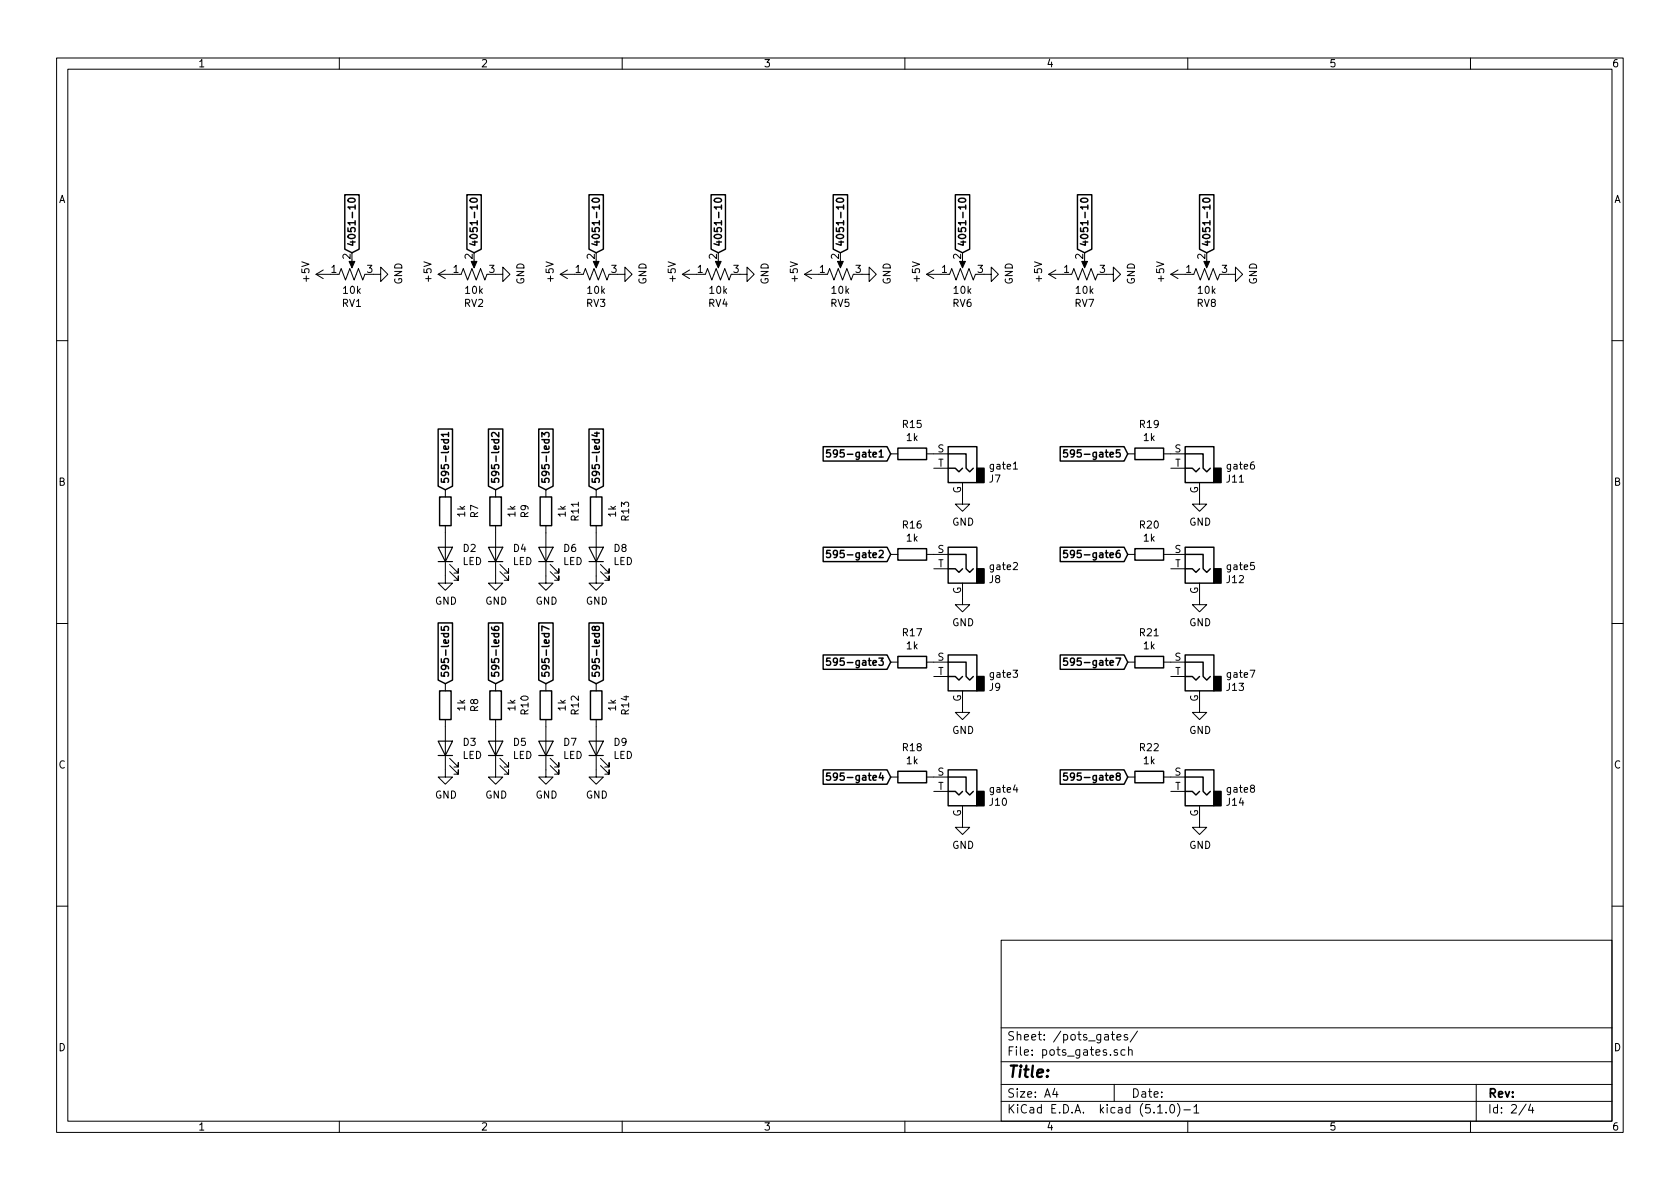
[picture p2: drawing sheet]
<svg xmlns="http://www.w3.org/2000/svg" width="297mm" height="210mm" viewBox="0 0 297 210" stroke-linecap="round" stroke-linejoin="round" font-family="sans-serif">
<g fill="none" stroke="#000" stroke-width=".18">
<path d="M10 10.3h277v189.9h-277zM12 12.2h273v186.1h-273zM60 10.3v1.9M110 10.3v1.9M160 10.3v1.9M210 10.3v1.9M260 10.3v1.9M55.9 48.5h2.5M55.9 48.5l1.2 .8M57.1 47.7l-1.2 .8M59.7 48.5h.2l.4-1 .8 2 .7-2 .8 2 .8-2 .7 2 .4-1M62.2 46v1"/>
<path d="M66 48.5h1.3v-1.3l1.3 1.3-1.3 1.3v-1.3M77.5 48.5h2.5M77.5 48.5l1.2 .8M78.7 47.7l-1.2 .8M81.3 48.5h.2l.4-1 .8 2 .7-2 .8 2 .8-2 .7 2 .4-1M83.8 46v1M87.6 48.5h1.3v-1.3l1.3 1.3-1.3 1.3v-1.3M99.1 48.5h2.5M99.1 48.5l1.2 .8M100.3 47.7l-1.2 .8M102.9 48.5h.2l.4-1 .8 2 .7-2 .8 2 .8-2 .7 2 .4-1M105.4 46v1"/>
<path d="M109.2 48.5h1.3v-1.3l1.3 1.3-1.3 1.3v-1.3M120.6 48.5h2.6M120.6 48.5l1.3 .8M121.9 47.7l-1.3 .8M124.5 48.5h.2l.4-1 .8 2 .7-2 .8 2 .7-2 .8 2 .4-1M127 46v1M130.8 48.5h1.3v-1.3l1.2 1.3-1.2 1.3v-1.3M142.2 48.5h2.6M142.2 48.5l1.3 .8M143.5 47.7l-1.3 .8M146 48.5h.3l.4-1 .7 2 .8-2 .8 2 .7-2 .8 2 .4-1M148.6 46v1"/>
<path d="M152.4 48.5h1.3v-1.3l1.2 1.3-1.2 1.3v-1.3M163.8 48.5h2.6M163.8 48.5l1.3 .8M165.1 47.7l-1.3 .8M167.6 48.5h.3l.4-1 .7 2 .8-2 .8 2 .7-2 .8 2 .4-1M170.2 46v1M174 48.5h1.3v-1.3l1.2 1.3-1.2 1.3v-1.3M185.4 48.5h2.6M185.4 48.5l1.3 .8M186.7 47.7l-1.3 .8M189.2 48.5h.3l.4-1 .7 2 .8-2 .8 2 .7-2 .8 2 .4-1M191.8 46v1"/>
<path d="M195.6 48.5h1.2v-1.3l1.3 1.3-1.3 1.3v-1.3M207 48.5h2.5M207 48.5l1.3 .8M208.3 47.7l-1.3 .8M210.8 48.5h.3l.4-1 .7 2 .8-2 .7 2 .8-2 .8 2 .3-1M213.4 46v1M217.2 48.5h1.2v-1.3l1.3 1.3-1.3 1.3v-1.3M10 60.2h2M285 60.2h2M78.7 93v10.1h1.3l-1.3 1.3-1.2-1.3h1.2M78.7 86.6v1.3M79.5 99.8l1.5 1.5v-.7v.7h-.7"/>
<path d="M87.6 93v10.1h1.3l-1.3 1.3-1.2-1.3h1.2M87.6 86.6v1.3M88.4 99.8l1.5 1.5v-.7v.7h-.7M96.5 93v10.1h1.3l-1.3 1.3-1.3-1.3h1.3M96.5 86.6v1.3M97.3 99.8l1.5 1.5v-.7v.7h-.8M105.4 93v10.1h1.3l-1.3 1.3-1.3-1.3h1.3M105.4 86.6v1.3M106.2 99.8l1.5 1.5v-.7v.7h-.8M157.5 98h1.2M157.5 80.3h1.2M163.8 98h3.8"/>
<path d="M163.8 80.3h3.8M165.1 82.8h2.5M170.2 85.3v3.8h1.2l-1.2 1.3-1.3-1.3h1.3M179.2 83h.7M199.4 98h1.3M199.4 80.3h1.3M205.7 98h3.8M205.7 80.3h3.8M207 82.8h2.5M212.1 85.3v3.8h1.3l-1.3 1.3-1.3-1.3h1.3M10 110.3h2M79.5 101.1l1.5 1.5v-.8v.8h-.7"/>
<path d="M88.4 101.1l1.5 1.5v-.8v.8h-.7M97.3 101.1l1.5 1.5v-.8v.8h-.8M106.2 101.1l1.5 1.5v-.8v.8h-.8M157.5 117.1h1.2M163.8 117.1h3.8M165.1 100.6h2.5M165.1 119.6h2.5M170.2 103.1v3.8h1.2l-1.2 1.3-1.3-1.3h1.3M199.4 117.1h1.3M205.7 117.1h3.8M207 100.6h2.5M207 119.6h2.5"/>
<path d="M212.1 103.1v3.8h1.3l-1.3 1.3-1.3-1.3h1.3M285 110.3h2M78.7 127.2v10.2h1.3l-1.3 1.3-1.2-1.3h1.2M78.7 120.9v1.3M79.5 135.4l1.5 1.5v-.8v.8h-.7M79.5 134.1l1.5 1.5v-.7v.7h-.7M87.6 127.2v10.2h1.3l-1.3 1.3-1.2-1.3h1.2M87.6 120.9v1.3M88.4 135.4l1.5 1.5v-.8v.8h-.7M88.4 134.1l1.5 1.5v-.7v.7h-.7M96.5 127.2v10.2h1.3l-1.3 1.3-1.3-1.3h1.3M96.5 120.9v1.3"/>
<path d="M97.3 135.4l1.5 1.5v-.8v.8h-.8M97.3 134.1l1.5 1.5v-.7v.7h-.8M105.4 127.2v10.2h1.3l-1.3 1.3-1.3-1.3h1.3M105.4 120.9v1.3M106.2 135.4l1.5 1.5v-.8v.8h-.8M106.2 134.1l1.5 1.5v-.7v.7h-.8M157.5 137.4h1.2M163.8 137.4h3.8M165.1 139.9h2.5M170.2 122.2v3.8h1.2l-1.2 1.2-1.3-1.2h1.3M199.4 137.4h1.3M205.7 137.4h3.8"/>
<path d="M207 139.9h2.5M212.1 122.2v3.8h1.3l-1.3 1.2-1.3-1.2h1.3M170.2 142.5v3.8h1.2l-1.2 1.3-1.3-1.3h1.3M212.1 142.5v3.8h1.3l-1.3 1.3-1.3-1.3h1.3M10 160.2h2M177 166.3h108v32h-108zM285 160.2h2M60 198.3v1.9M110 198.3v1.9M160 198.3v1.9M177 194.8h108M177 191.8h108"/>
<path d="M177 187.8h108M177 181.8h108M186.5 192.5l-.4 1h1M186.8 193v1M196.5 182.9h.6M196.7 182.4v1.3l.4 .2M197 191.8v3M197.5 183.4l.7-.1-.1-.3-.4-.1-.2 .2 .1 .7h.5M197.6 185.7l-.4-.1-.2 .2 .1 .2 .5 .2v.3h-.6M198.9 185.7l-.4-.1-.3 .3 .1 .6h.6M199.3 183a.37 .37 0 0 0-.5 .1v.3l.5 .1 .1 .1-.2 .3-.4-.1M199.5 185.7l.3-.1 .3 .1 .1 .9"/>
<path d="M199.5 185.1v1.5M201.1 182.3l-1.3 2M204.7 196.8h.8M206.2 196.7v.1M207 195.4l.3-.1a.94 .94 0 0 1 0 1.5 .82 .82 0 0 1-.3-1.4zM208.2 195.1a1.71 1.71 0 0 1 0 2.3M209.3 196.3h1.2M210 198.3v1.9M211.1 195.8l.4-.5v1.5M211.1 196.8h.9M260 198.3v1.9M261 191.8v6.5"/>
<path d="M269.8 195.2l-1.2 2M270.6 195.2l-.3 1.1h.9M271 195.8v1"/>
</g>
<g fill="none" stroke="#000" stroke-width=".25">
<path d="M61 34.4h2.5v9.7l-1.3 .6-1.2-.6zM61.6 35.2a.83 .83 0 0 1 1.2 .2 .69 .69 0 0 1-.6 .4 .69 .69 0 0 1-.7-.4zM62.8 36.6h-1.3l.4 .4M62.8 36.3v.7M82.5 34.4h2.6v9.7l-1.3 .6-1.3-.6zM83.2 35.2a.83 .83 0 0 1 1.2 .2 .69 .69 0 0 1-.7 .4 .69 .69 0 0 1-.6-.4zM84.4 36.6h-1.3l.4 .4M84.4 36.3v.7M104.1 34.4h2.6v9.7l-1.3 .6-1.3-.6zM104.8 35.2a.83 .83 0 0 1 1.2 .2 .69 .69 0 0 1-.7 .4 .69 .69 0 0 1-.6-.4zM106 36.6h-1.3l.4 .4M106 36.3v.7"/>
<path d="M125.7 34.4h2.6v9.7l-1.3 .6-1.3-.6zM126.4 35.2a.83 .83 0 0 1 1.2 .2 .69 .69 0 0 1-.7 .4 .69 .69 0 0 1-.6-.4zM127.6 36.6h-1.3l.3 .4M127.6 36.3v.7M147.3 34.4h2.6v9.7l-1.3 .6-1.3-.6zM148 35.2a.83 .83 0 0 1 1.1 .2 .69 .69 0 0 1-.6 .4 .69 .69 0 0 1-.6-.4zM149.1 36.6h-1.2l.3 .4M149.1 36.3v.7M168.9 34.4h2.5v9.7l-1.2 .6-1.3-.6zM169.5 35.2a.83 .83 0 0 1 1.2 .2 .69 .69 0 0 1-.6 .4 .69 .69 0 0 1-.6-.4zM170.7 36.6h-1.2l.3 .4M170.7 36.3v.7"/>
<path d="M190.5 34.4h2.5v9.7l-1.2 .6-1.3-.6zM191.1 35.2a.83 .83 0 0 1 1.2 .2 .69 .69 0 0 1-.6 .4 .69 .69 0 0 1-.6-.4zM192.3 36.6h-1.2l.3 .4M192.3 36.3v.7M212.1 34.4h2.5v9.7l-1.2 .6-1.3-.6zM212.7 35.2a.83 .83 0 0 1 1.2 .2 .69 .69 0 0 1-.6 .4 .69 .69 0 0 1-.7-.4zM213.9 36.6h-1.3l.4 .4M213.9 36.3v.7M77.5 75.9h2.5v10.1l-1.3 .6-1.2-.6zM78 77.7h1.3M78.5 77.7v.4l.2 .3 .5-.2v-.5M79.3 76.8h-1.3l.4 .4"/>
<path d="M79.3 76.5v.7M86.4 75.9h2.5v10.1l-1.3 .6-1.2-.6zM86.9 77.7h1.3M87.4 77.7v.4l.2 .3 .5-.2v-.5M88.2 76.5v.8l-.7-.8h-.2l-.4 .2 .1 .5M95.2 75.9h2.6v10.1l-1.3 .6-1.3-.6zM95.8 77.3v-.8l.5 .4 .1-.4h.6l.1 .2-.1 .6M95.8 77.7h1.3M96.3 77.7l-.1 .4 .3 .3 .5-.2v-.5M104.1 75.9h2.6v10.1l-1.3 .6-1.3-.6zM104.7 77.7h1.3M105.1 76.6h.9"/>
<path d="M105.2 77.7l-.1 .4 .3 .3 .5-.2v-.5M105.5 76.4v.8l-.9-.3M145.5 79h11.3l.7 1.3-.7 1.2h-11.3zM146.8 79.5h-.6l-.1 .7 .5-.2 .3 .3v.3l-.3 .2-.5-.1M158.7 79.2h5.1v2.1h-5.1zM167.6 79h5.1v6.3h-5.1zM187.5 79h11.3l.6 1.3-.6 1.2h-11.3zM188.7 79.5h-.6l-.1 .7 .5-.2 .3 .3v.3l-.3 .2-.5-.1M200.7 79.2h5v2.1h-5zM209.5 79h5.1v6.3h-5.1zM77.7 87.9h2.1v5.1h-2.1zM86.6 87.9h2v5.1h-2z"/>
<path d="M95.5 87.9h2v5.1h-2zM104.4 87.9h2v5.1h-2zM145.5 96.8h11.3l.7 1.2-.7 1.3h-11.3zM146.8 97.3h-.6l-.1 .6 .5-.1 .3 .3v.3l-.3 .2-.5-.1M148.1 80.1l-.3 .2h-.2l-.3-.2 .1-.4 .2-.2h.2l.3 .3a.97 .97 0 0 1-.3 1h-.3M148.1 97.9l-.3 .2h-.2l-.3-.2 .1-.4 .2-.2h.2l.3 .3a.97 .97 0 0 1-.3 .9l-.3 .1M158.7 97h5.1v2.1h-5.1zM167.6 96.8h5.1v6.3h-5.1zM167.6 98h3.2v2.6l.6 .6 .7-.6M167.6 82.8h1.3l.6 .6 .7-.6M167.6 80.3h3.2v2.5l.6 .6 .7-.6M187.5 96.8h11.3l.6 1.2-.6 1.3h-11.3z"/>
<path d="M188.7 97.3h-.6l-.1 .6 .5-.1 .3 .3v.3l-.3 .2-.5-.1M190 80.1l-.3 .2h-.2l-.2-.2v-.4l.2-.2h.2l.3 .3a.97 .97 0 0 1-.3 1h-.3M190 97.9l-.3 .2h-.2l-.2-.2v-.4l.2-.2h.2l.3 .3a.97 .97 0 0 1-.3 .9l-.3 .1M200.7 97h5v2.1h-5zM209.5 96.8h5.1v6.3h-5.1zM209.5 82.8h1.3l.7 .6 .6-.6M209.5 80.3h3.2v2.5l.7 .6 .6-.6M209.5 98h3.2v2.6l.7 .6 .6-.6M77.5 110.2h2.5v10.1l-1.3 .6-1.2-.6zM78 110.8v.6l.6 .1-.1-.2 .1-.5h.6l.1 .2-.1 .5M78 112h1.3M78.5 112v.4l.2 .2 .5-.1v-.5"/>
<path d="M86.4 110.2h2.5v10.1l-1.3 .6-1.2-.6zM86.9 110.9l.1 .3a.87 .87 0 0 0 1.2 0l-.1-.4h-.6l-.1 .4 .3 .3M86.9 112h1.3M87.4 112v.4l.2 .2 .5-.1v-.5M95.2 110.2h2.6v10.1l-1.3 .6-1.3-.6zM95.8 112h1.3M96.3 112l-.1 .4 .3 .2 .5-.1v-.5M97.1 111.2l-1.3-.5v.9M104.1 110.2h2.6v10.1l-1.3 .6-1.3-.6zM104.7 112h1.3M105.2 112l-.1 .4 .3 .2 .5-.1v-.5M105.3 111l.2-.2h.2l.3 .2-.1 .4-.2 .1-.4-.1-.2-.6h-.3l-.1 .2 .1 .4h.3l.2-.2"/>
<path d="M145.5 115.8h11.3l.7 1.3-.7 1.3h-11.3zM146.8 116.4h-.6l-.1 .6 .5-.1 .3 .2v.3l-.3 .2-.5-.1M148.1 116.9l-.3 .3h-.2l-.3-.3 .1-.4 .2-.1h.2l.3 .2a.97 .97 0 0 1-.3 1h-.3M158.7 116.1h5.1v2h-5.1zM167.6 115.8h5.1v6.4h-5.1zM167.6 100.6h1.3l.6 .6 .7-.6M167.6 119.6h1.3l.6 .7 .7-.7M167.6 117.1h3.2v2.5l.6 .7 .7-.7M187.5 115.8h11.3l.6 1.3-.6 1.3h-11.3zM188.7 116.4h-.6l-.1 .6 .5-.1 .3 .2v.3l-.3 .2-.5-.1M190 116.9l-.3 .3h-.2l-.2-.3v-.4l.2-.1h.2l.3 .2a.97 .97 0 0 1-.3 1h-.3M200.7 116.1h5v2h-5z"/>
<path d="M209.5 115.8h5.1v6.4h-5.1zM209.5 119.6h1.3l.7 .7 .6-.7M209.5 117.1h3.2v2.5l.7 .7 .6-.7M209.5 100.6h1.3l.7 .6 .6-.6M77.7 122.2h2.1v5h-2.1zM86.6 122.2h2v5h-2zM95.5 122.2h2v5h-2zM104.4 122.2h2v5h-2zM145.5 136.1h11.3l.7 1.3-.7 1.3h-11.3zM146.8 136.7h-.6l-.1 .6 .5-.1 .3 .2v.3l-.3 .3-.5-.2M148.1 137.3l-.3 .2h-.2l-.3-.2 .1-.5 .2-.1h.2l.3 .3a.97 .97 0 0 1-.3 .9l-.3 .1M158.7 136.4h5.1v2h-5.1z"/>
<path d="M167.6 136.1h5.1v6.4h-5.1zM167.6 139.9h1.3l.6 .7 .7-.7M167.6 137.4h3.2v2.5l.6 .7 .7-.7M187.5 136.1h11.3l.6 1.3-.6 1.3h-11.3zM188.7 136.7h-.6l-.1 .6 .5-.1 .3 .2v.3l-.3 .3-.5-.2M190 137.3l-.3 .2h-.2l-.2-.2v-.5l.2-.1h.2l.3 .3a.97 .97 0 0 1-.3 .9l-.3 .1M200.7 136.4h5v2h-5zM209.5 136.1h5.1v6.4h-5.1zM209.5 139.9h1.3l.7 .7 .6-.7M209.5 137.4h3.2v2.5l.7 .7 .6-.7"/>
</g>
<path d="M61.7 46.2h1l-.5 1.2zM83.3 46.2h1l-.5 1.2zM104.9 46.2h1l-.5 1.2zM126.5 46.2h1l-.5 1.2zM148.1 46.2h1l-.5 1.2zM169.7 46.2h1l-.5 1.2zM191.3 46.2h1l-.5 1.2zM212.9 46.2h1l-.5 1.2z" fill="#000" stroke="#000" stroke-width=".18"/>
<g fill="none" stroke="#000" stroke-width=".2">
<path d="M77.5 96.8h2.5l-1.3 2.5zM77.5 99.3h2.5M86.4 96.8h2.5l-1.3 2.5zM86.4 99.3h2.5M95.2 96.8h2.6l-1.3 2.5zM95.2 99.3h2.6M104.1 96.8h2.6l-1.3 2.5zM104.1 99.3h2.6M77.5 131.1h2.5l-1.3 2.5zM77.5 133.6h2.5M86.4 131.1h2.5l-1.3 2.5zM86.4 133.6h2.5"/>
<path d="M95.2 131.1h2.6l-1.3 2.5zM95.2 133.6h2.6M104.1 131.1h2.6l-1.3 2.5zM104.1 133.6h2.6"/>
</g>
<path d="M172.7 82.8h1.3v2.5h-1.3zM214.6 82.8h1.3v2.5h-1.3zM172.7 100.6h1.3v2.5h-1.3zM214.6 100.6h1.3v2.5h-1.3zM172.7 119.6h1.3v2.6h-1.3zM214.6 119.6h1.3v2.6h-1.3zM172.7 139.9h1.3v2.6h-1.3zM214.6 139.9h1.3v2.6h-1.3z" fill="#000" stroke="#000" stroke-width=".25"/>
<text font-size="2.8" x="178" y="190.5">Title:</text>
<g font-size="2.1">
<text x="178" y="184">Sheet: /pots_gates/</text>
<text x="178" y="186.7">File: pots_gates.sch</text>
<text x="178" y="196.9">KiCad E.D.A. kicad (5.1.0)-1</text>
<text x="178" y="194.1">Size: A4</text>
<text x="200" y="194.1">Date:</text>
<text x="263" y="194.1">Rev:</text>
<text x="263" y="196.9">Id: 2/4</text>
</g>
<g font-size="1.8">
<text x="35" y="11.9">1</text>
<text x="85" y="11.9">2</text>
<text x="135" y="11.9">3</text>
<text x="185" y="11.9">4</text>
<text x="235" y="11.9">5</text>
<text x="285" y="11.9">6</text>
<text x="10.4" y="35.9">A</text>
<text x="285.4" y="35.9">A</text>
<text x="62" y="45.8" transform="rotate(-90 62 45.8)">2</text>
<text x="62.9" y="43.8" transform="rotate(-90 62.9 43.8)">4051-10</text>
<text x="83.6" y="45.8" transform="rotate(-90 83.6 45.8)">2</text>
<text x="84.5" y="43.8" transform="rotate(-90 84.5 43.8)">4051-10</text>
<text x="105.2" y="45.8" transform="rotate(-90 105.2 45.8)">2</text>
<text x="106" y="43.8" transform="rotate(-90 106 43.8)">4051-10</text>
<text x="126.7" y="45.8" transform="rotate(-90 126.7 45.8)">2</text>
<text x="127.6" y="43.8" transform="rotate(-90 127.6 43.8)">4051-10</text>
<text x="148.3" y="45.8" transform="rotate(-90 148.3 45.8)">2</text>
<text x="149.2" y="43.8" transform="rotate(-90 149.2 43.8)">4051-10</text>
<text x="169.9" y="45.8" transform="rotate(-90 169.9 45.8)">2</text>
<text x="170.8" y="43.8" transform="rotate(-90 170.8 43.8)">4051-10</text>
<text x="191.5" y="45.8" transform="rotate(-90 191.5 45.8)">2</text>
<text x="192.4" y="43.8" transform="rotate(-90 192.4 43.8)">4051-10</text>
<text x="213.1" y="45.8" transform="rotate(-90 213.1 45.8)">2</text>
<text x="214" y="43.8" transform="rotate(-90 214 43.8)">4051-10</text>
<text x="54.7" y="49.7" transform="rotate(-90 54.7 49.7)">+5V</text>
<text x="58.6" y="48.3">1</text>
<text x="60.8" y="52">10k</text>
<text x="64.9" y="48.3">3</text>
<text x="71.1" y="50.3" transform="rotate(-90 71.1 50.3)">GND</text>
<text x="76.3" y="49.7" transform="rotate(-90 76.3 49.7)">+5V</text>
<text x="80.2" y="48.3">1</text>
<text x="82.3" y="52">10k</text>
<text x="86.5" y="48.3">3</text>
<text x="92.7" y="50.3" transform="rotate(-90 92.7 50.3)">GND</text>
<text x="97.9" y="49.7" transform="rotate(-90 97.9 49.7)">+5V</text>
<text x="101.8" y="48.3">1</text>
<text x="103.9" y="52">10k</text>
<text x="108.1" y="48.3">3</text>
<text x="114.3" y="50.3" transform="rotate(-90 114.3 50.3)">GND</text>
<text x="119.5" y="49.7" transform="rotate(-90 119.5 49.7)">+5V</text>
<text x="123.3" y="48.3">1</text>
<text x="125.5" y="52">10k</text>
<text x="129.7" y="48.3">3</text>
<text x="135.9" y="50.3" transform="rotate(-90 135.9 50.3)">GND</text>
<text x="141.1" y="49.7" transform="rotate(-90 141.1 49.7)">+5V</text>
<text x="144.9" y="48.3">1</text>
<text x="147.1" y="52">10k</text>
<text x="151.3" y="48.3">3</text>
<text x="157.5" y="50.3" transform="rotate(-90 157.5 50.3)">GND</text>
<text x="162.7" y="49.7" transform="rotate(-90 162.7 49.7)">+5V</text>
<text x="166.5" y="48.3">1</text>
<text x="168.7" y="52">10k</text>
<text x="172.9" y="48.3">3</text>
<text x="179.1" y="50.3" transform="rotate(-90 179.1 50.3)">GND</text>
<text x="184.3" y="49.7" transform="rotate(-90 184.3 49.7)">+5V</text>
<text x="188.1" y="48.3">1</text>
<text x="190.3" y="52">10k</text>
<text x="194.5" y="48.3">3</text>
<text x="200.7" y="50.3" transform="rotate(-90 200.7 50.3)">GND</text>
<text x="205.8" y="49.7" transform="rotate(-90 205.8 49.7)">+5V</text>
<text x="209.7" y="48.3">1</text>
<text x="211.9" y="52">10k</text>
<text x="216.1" y="48.3">3</text>
<text x="222.2" y="50.3" transform="rotate(-90 222.2 50.3)">GND</text>
<text x="60.5" y="54.3">RV1</text>
<text x="82.1" y="54.3">RV2</text>
<text x="103.7" y="54.3">RV3</text>
<text x="125.3" y="54.3">RV4</text>
<text x="146.9" y="54.3">RV5</text>
<text x="168.5" y="54.3">RV6</text>
<text x="190.1" y="54.3">RV7</text>
<text x="211.7" y="54.3">RV8</text>
<text x="159.7" y="75.7">R15</text>
<text x="160.3" y="78">1k</text>
<text x="201.6" y="75.7">R19</text>
<text x="202.2" y="78">1k</text>
<text x="148.4" y="80.9">595-gate1</text>
<text x="165.8" y="80">S</text>
<text x="165.8" y="82.5">T</text>
<text x="175.2" y="83">gate1</text>
<text x="190.3" y="80.9">595-gate5</text>
<text x="207.7" y="80">S</text>
<text x="207.7" y="82.5">T</text>
<text x="217.1" y="83">gate6</text>
<text x="10.4" y="85.9">B</text>
<text x="79.4" y="85.7" transform="rotate(-90 79.4 85.7)">595-led1</text>
<text x="88.3" y="85.7" transform="rotate(-90 88.3 85.7)">595-led2</text>
<text x="97.2" y="85.7" transform="rotate(-90 97.2 85.7)">595-led3</text>
<text x="106" y="85.7" transform="rotate(-90 106 85.7)">595-led4</text>
<text x="169.9" y="87.3" transform="rotate(-90 169.9 87.3)">G</text>
<text x="175" y="85.3">J7</text>
<text x="211.8" y="87.3" transform="rotate(-90 211.8 87.3)">G</text>
<text x="216.9" y="85.3">J11</text>
<text x="285.4" y="85.9">B</text>
<text x="82.2" y="91.4" transform="rotate(-90 82.2 91.4)">1k</text>
<text x="84.6" y="91.5" transform="rotate(-90 84.6 91.5)">R7</text>
<text x="91.1" y="91.4" transform="rotate(-90 91.1 91.4)">1k</text>
<text x="93.4" y="91.5" transform="rotate(-90 93.4 91.5)">R9</text>
<text x="100" y="91.4" transform="rotate(-90 100 91.4)">1k</text>
<text x="102.3" y="92" transform="rotate(-90 102.3 92)">R11</text>
<text x="108.9" y="91.4" transform="rotate(-90 108.9 91.4)">1k</text>
<text x="111.2" y="92" transform="rotate(-90 111.2 92)">R13</text>
<text x="159.7" y="93.5">R16</text>
<text x="160.3" y="95.8">1k</text>
<text x="168.4" y="93">GND</text>
<text x="201.6" y="93.5">R20</text>
<text x="202.2" y="95.8">1k</text>
<text x="210.3" y="93">GND</text>
<text x="81.8" y="99.9">LED</text>
<text x="81.9" y="97.6">D2</text>
<text x="90.7" y="99.9">LED</text>
<text x="90.8" y="97.6">D4</text>
<text x="99.5" y="99.9">LED</text>
<text x="99.7" y="97.6">D6</text>
<text x="108.4" y="99.9">LED</text>
<text x="108.6" y="97.6">D8</text>
<text x="148.4" y="98.7">595-gate2</text>
<text x="165.8" y="97.8">S</text>
<text x="165.8" y="100.3">T</text>
<text x="175.2" y="100.8">gate2</text>
<text x="190.3" y="98.7">595-gate6</text>
<text x="207.7" y="97.8">S</text>
<text x="207.7" y="100.3">T</text>
<text x="217.1" y="100.8">gate5</text>
<text x="76.9" y="106.9">GND</text>
<text x="85.8" y="106.9">GND</text>
<text x="94.7" y="106.9">GND</text>
<text x="103.6" y="106.9">GND</text>
<text x="169.9" y="105.1" transform="rotate(-90 169.9 105.1)">G</text>
<text x="175" y="103.1">J8</text>
<text x="211.8" y="105.1" transform="rotate(-90 211.8 105.1)">G</text>
<text x="216.9" y="103.1">J12</text>
<text x="159.7" y="112.5">R17</text>
<text x="168.4" y="110.7">GND</text>
<text x="201.6" y="112.5">R21</text>
<text x="210.3" y="110.7">GND</text>
<text x="148.4" y="117.7">595-gate3</text>
<text x="160.3" y="114.8">1k</text>
<text x="165.8" y="116.8">S</text>
<text x="165.8" y="119.4">T</text>
<text x="175.2" y="119.9">gate3</text>
<text x="190.3" y="117.7">595-gate7</text>
<text x="202.2" y="114.8">1k</text>
<text x="207.7" y="116.8">S</text>
<text x="207.7" y="119.4">T</text>
<text x="217.1" y="119.9">gate7</text>
<text x="79.4" y="120" transform="rotate(-90 79.4 120)">595-led5</text>
<text x="82.2" y="125.7" transform="rotate(-90 82.2 125.7)">1k</text>
<text x="84.6" y="125.8" transform="rotate(-90 84.6 125.8)">R8</text>
<text x="88.3" y="120" transform="rotate(-90 88.3 120)">595-led6</text>
<text x="91.1" y="125.7" transform="rotate(-90 91.1 125.7)">1k</text>
<text x="97.2" y="120" transform="rotate(-90 97.2 120)">595-led7</text>
<text x="100" y="125.7" transform="rotate(-90 100 125.7)">1k</text>
<text x="106" y="120" transform="rotate(-90 106 120)">595-led8</text>
<text x="108.9" y="125.7" transform="rotate(-90 108.9 125.7)">1k</text>
<text x="169.9" y="124.1" transform="rotate(-90 169.9 124.1)">G</text>
<text x="175" y="122.2">J9</text>
<text x="211.8" y="124.1" transform="rotate(-90 211.8 124.1)">G</text>
<text x="216.9" y="122.2">J13</text>
<text x="81.9" y="131.9">D3</text>
<text x="90.8" y="131.9">D5</text>
<text x="93.4" y="126.3" transform="rotate(-90 93.4 126.3)">R10</text>
<text x="99.7" y="131.9">D7</text>
<text x="102.3" y="126.3" transform="rotate(-90 102.3 126.3)">R12</text>
<text x="108.6" y="131.9">D9</text>
<text x="111.2" y="126.3" transform="rotate(-90 111.2 126.3)">R14</text>
<text x="168.4" y="129.8">GND</text>
<text x="210.3" y="129.8">GND</text>
<text x="10.4" y="135.9">C</text>
<text x="81.8" y="134.2">LED</text>
<text x="90.7" y="134.2">LED</text>
<text x="99.5" y="134.2">LED</text>
<text x="108.4" y="134.2">LED</text>
<text x="159.7" y="132.8">R18</text>
<text x="160.3" y="135.1">1k</text>
<text x="165.8" y="137.2">S</text>
<text x="201.6" y="132.8">R22</text>
<text x="202.2" y="135.1">1k</text>
<text x="207.7" y="137.2">S</text>
<text x="285.4" y="135.9">C</text>
<text x="76.9" y="141.2">GND</text>
<text x="85.8" y="141.2">GND</text>
<text x="94.7" y="141.2">GND</text>
<text x="103.6" y="141.2">GND</text>
<text x="148.4" y="138">595-gate4</text>
<text x="165.8" y="139.7">T</text>
<text x="175" y="142.5">J10</text>
<text x="175.2" y="140.2">gate4</text>
<text x="190.3" y="138">595-gate8</text>
<text x="207.7" y="139.7">T</text>
<text x="216.9" y="142.5">J14</text>
<text x="217.1" y="140.2">gate8</text>
<text x="169.9" y="144.4" transform="rotate(-90 169.9 144.4)">G</text>
<text x="211.8" y="144.4" transform="rotate(-90 211.8 144.4)">G</text>
<text x="168.4" y="150.1">GND</text>
<text x="210.3" y="150.1">GND</text>
<text x="10.4" y="185.9">D</text>
<text x="285.4" y="185.9">D</text>
<text x="35" y="199.9">1</text>
<text x="85" y="199.9">2</text>
<text x="135" y="199.9">3</text>
<text x="185" y="199.9">4</text>
<text x="235" y="199.9">5</text>
<text x="285" y="199.9">6</text>
</g>
</svg>
